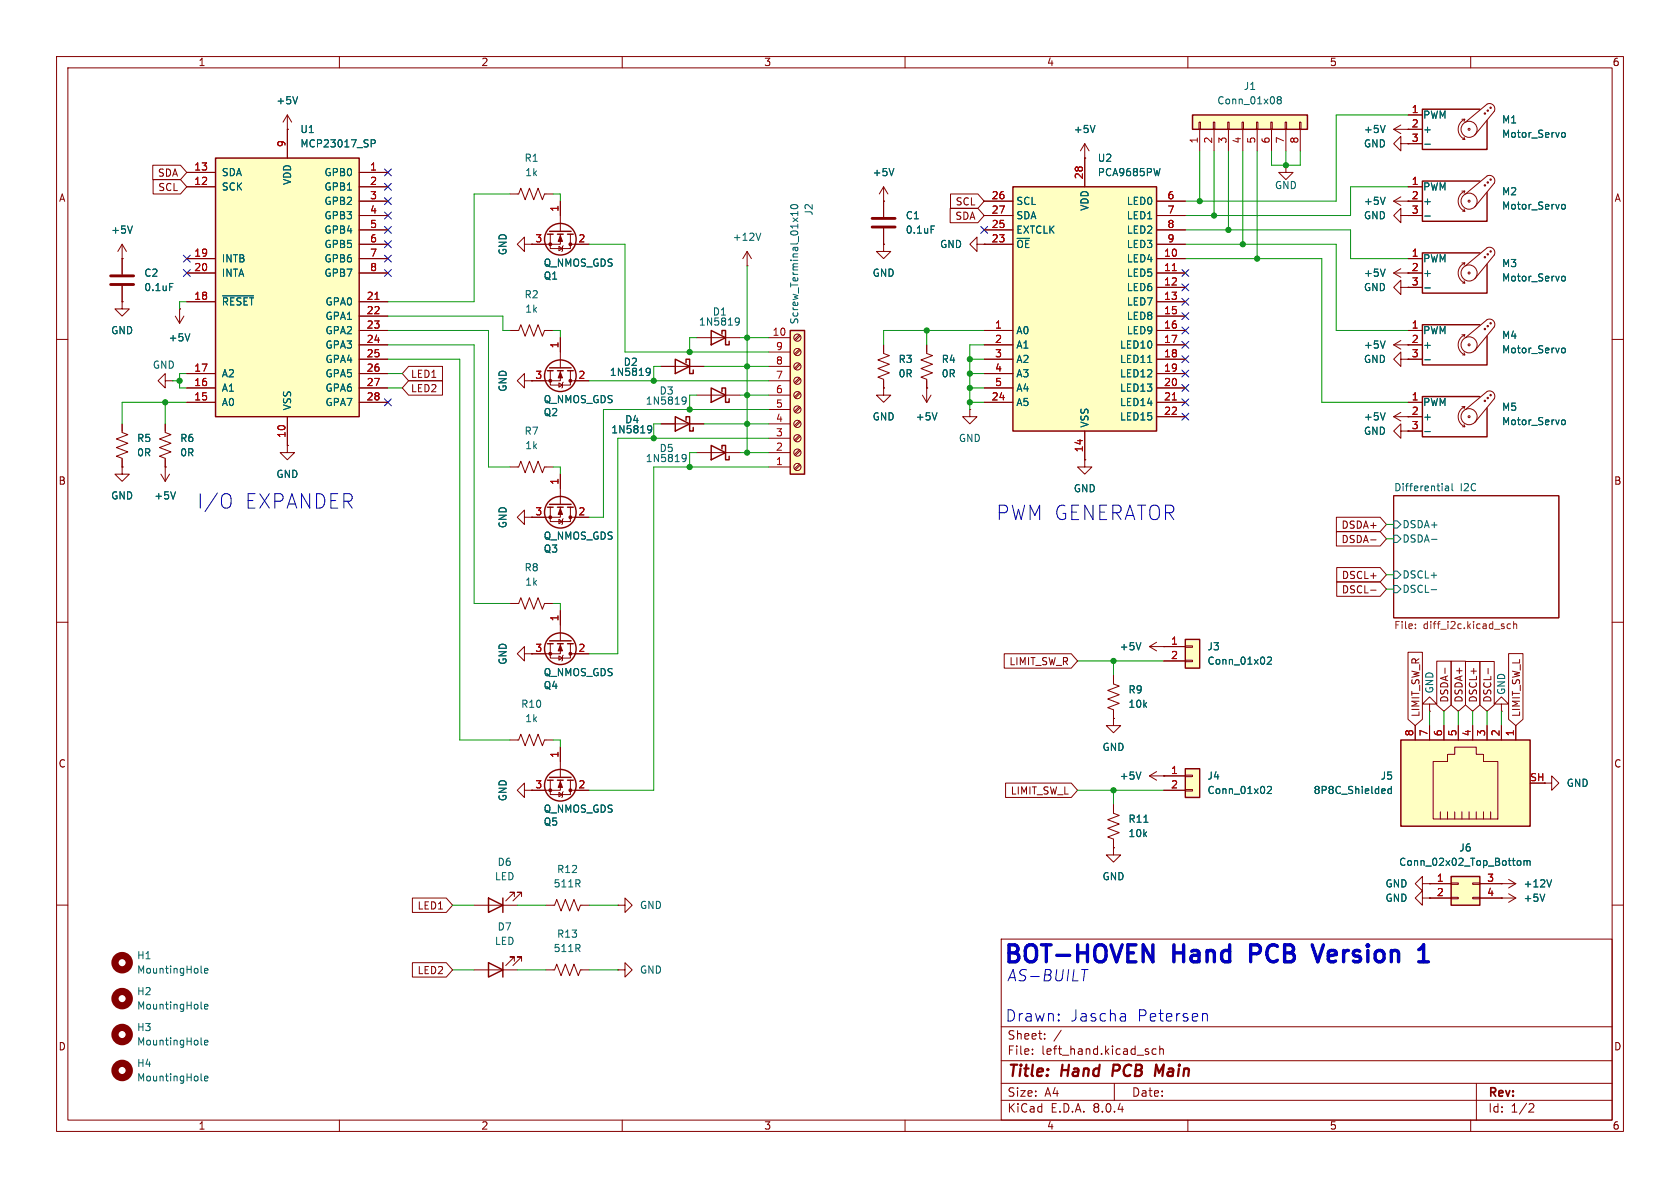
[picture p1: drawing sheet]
<svg xmlns="http://www.w3.org/2000/svg" width="297mm" height="210mm" viewBox="0 0 297 210" stroke-linecap="round" stroke-linejoin="round" font-family="sans-serif">
<g fill="none" stroke="#840000" stroke-width=".18">
<path d="M10 10h277v190h-277zM12 12h273v186h-273zM60 10v2M110 10v2M160 10v2M210 10v2M260 10v2M10 60h2M285 60h2M246.4 87.6h29.2v21.6h-29.2zM10 110h2M285 110h2"/>
<path d="M10 160h2M285 160h2M177 166h108v32h-108zM60 198v2M110 198v2M160 198v2M177 194.5h108M177 191.5h108M177 187.5h108M177 181.5h108M182.5 186.3v.1M182.5 185.5v.1"/>
<path d="M184.7 183.6v.1M184.7 182.8v.1M187.6 182.1l-1.3 2M197 191.5v3M204.4 185.5l-.4-.1-.3 .3v.4l.1 .2h.6M205 185.5l.2-.1 .4 .1 .1 .9M205 184.9v1.5M210 198v2M260 198v2M261 191.5v6.5M270.5 195.1l.5 .1 .2 .3-1 1.1h1"/>
</g>
<path d="M196.9 188.2l-.3 2M204.4 188.2l.5 1.4 .8-1.4" fill="none" stroke="#840000" stroke-width=".4"/>
<path d="M246.4 94.6h.6l.6 .7-.6 .6h-.6zM246.4 92.1h.6l.6 .6-.6 .6h-.6zM253.1 95.3h.9M255.6 86h.4l.1 .8M256.1 86.2l-.4 .1-.2 .2 .2 .3 .4-.1M256.7 85.5v1.1l.2 .2M246.4 103.5h.6l.6 .6-.6 .7h-.6zM246.4 101h.6l.6 .6-.6 .6h-.6zM253 104.2h1" fill="none" stroke="#006464" stroke-width=".18"/>
<path d="M250.2 111v.1M250.2 110.3v.2M267 110.3h-.3l-.3 .2 .2 .6h.4M267.6 110.4l.2-.1h.3v.8M267.6 109.9v1.2" fill="none" stroke="#725600" stroke-width=".18"/>
<path d="M247.6 130.8h22.9v15.3h-22.9z" fill="#ffffc2"/>
<g fill="none" stroke="#840000" stroke-width=".18">
<path d="M50.8 22.9h.1M50.8 20.3l-.8 1.3M50.8 20.3v2.6M50.8 20.3l.8 1.3M92.7 139.7v-1.3l-1.3 1.3 1.3 1.3v-1.3h1.3M94 139.7h.1M97.3 137.9v2.6h3.5v-2.6M99.1 137.9v1.8h-5.1M99.1 132.1v5.3M99.6 140l-.2 .1v.7l-.1 .2M100.8 139.7h3.3M250.2 128.3v2.5"/>
<path d="M252.7 128.3v2.5M253.4 134.6h2.5v-1.2h1.3v-1.3h3.8v1.3h1.3v1.2h2.5v10.2h-11.4zM255.3 128.3v2.5M257.8 128.3v2.5M260.3 128.3v2.5M262.9 128.3v2.5M265.4 128.3v2.5M268 128.3v2.5M98.8 140.1l.6 .4-.6 .3zM254.6 143.5v1.3M255.9 143.5v1.3M257.2 143.5v1.3"/>
<path d="M258.4 143.5v1.3M259.7 143.5v1.3M261 143.5v1.3M262.3 143.5v1.3M263.5 143.5v1.3M265.4 156.2h.1M265.4 156.2h2.6M266.7 155.4l1.3 .8M268 156.2l-1.3 .8"/>
</g>
<g fill="none" stroke="#840000" stroke-width=".25">
<path d="M96.8 137.9h1M97.2 137.4h3.8M98.6 137.9h1M100.3 137.9h1M247.6 130.8h22.9v15.3h-22.9z"/>
<circle cx="99.1" cy="138.8" r="2.79"/>
</g>
<path d="M52.6 17.1l-.4 1.3M246 139v1.3M246 139.5l-.4-.1-.2 .3 .1 .5h.5M274.3 155.5l-.4 1.3" fill="none" stroke="#006464" stroke-width=".18"/>
<g fill="#840000" stroke="#840000" stroke-width=".18">
<path d="M99.1 138.2l.3 1h-.7z"/>
<circle cx="97.3" cy="139.7" r=".25"/>
<circle cx="100.8" cy="139.7" r=".25"/>
</g>
<path d="M256.5 154.9h5.1v5.1h-5.1z" fill="#ffffc2"/>
<path d="M252.7 156.2h3.8M252.7 158.8h3.8M256.5 158.6h1.3v.3h-1.3zM256.5 156.1h1.3v.2h-1.3zM260.3 158.6h1.3v.3h-1.3zM260.3 156.1h1.3v.2h-1.3zM261.6 156.2h3.8M261.6 158.8h3.8" fill="none" stroke="#840000" stroke-width=".18"/>
<path d="M256.5 154.9h5.1v5.1h-5.1z" fill="none" stroke="#840000" stroke-width=".25"/>
<path d="M268.3 152.2l.3-.1 .3 .3-.1 .5-.2 .1-.3-.1M269.4 152.3l.4-.2 .2 .2M269.4 152.1v.9M270 152.3l.1-.2 .3 .1 .1 .8M270 152.3v.7" fill="none" stroke="#006464" stroke-width=".18"/>
<path d="M38.1 27.9h25.4v45.8h-25.4z" fill="#ffffc2"/>
<g fill="none" stroke="#840000" stroke-width=".25">
<path d="M261.6 19.3h-10.1v7.1h11.4v-5.1M38.1 27.9h25.4v45.8h-25.4zM261.6 32h-10.1v7.1h11.4v-5.1M261.6 44.7h-10.1v7.1h11.4v-5.1M261.6 57.4h-10.1v7.1h11.4v-5.1M96.8 65.5h1M97.2 65h3.8M98.6 65.5h1M100.3 65.5h1M119.4 63.5l2.5 1.3-2.5 1.2zM119.4 73.7l2.5 1.2-2.5 1.3zM121.3 64.1v-.6h.6v2.5h.7v-.6"/>
<path d="M121.3 74.3v-.6h.6v2.5h.7v-.6M261.6 70.1h-10.1v7.1h11.4v-5.1M86.4 158.8l2.5 1.2-2.5 1.3zM88.9 158.8v2.5M86.4 170.2l2.5 1.3-2.5 1.2zM88.9 170.2v2.5"/>
<circle cx="99.1" cy="66.4" r="2.79"/>
</g>
<g fill="none" stroke="#840000" stroke-width=".18">
<path d="M33 30.5h5.1M33 33h5.1M50.8 22.9v5M63.5 30.5h5.1M63.5 33h5.1M63.5 35.6h5.1M63.5 38.1h5.1M248.9 33h2.6M248.9 35.6h2.6M248.9 38.1h2.6M248.9 20.3h2.6M248.9 22.9h2.6"/>
<path d="M248.9 25.4h2.6M258.4 33.8h.6M258.4 21.1h.6M258.6 37.3h.4M258.6 24.6h.4M258.8 37l.2 .3M258.8 24.3l.2 .3M259 33.8a1.94 1.94 0 0 0-1.2 1.8 1.94 1.94 0 0 0 1.2 1.7M259 21.1a1.94 1.94 0 0 0-1.2 1.8 1.94 1.94 0 0 0 1.2 1.7M259 33.8l-.2 .4M259 21.1l-.2 .4M259.1 34.3l3.8-3.2a.95 .95 0 0 1 1.1 .2 .95 .95 0 0 1 .2 1.1l-3.5 4.2"/>
<path d="M259.1 21.6l3.8-3.2a.95 .95 0 0 1 1.1 .2 .95 .95 0 0 1 .2 1.1l-3.5 4.2M21.6 53.3v1.3h1.3l-1.3 1.3-1.3-1.3h1.3M21.6 53.3h.1M21.6 45.7h.1M21.6 43.2v5.3M21.6 50.5v2.8M21.6 43.2l-.8 1.3M21.6 43.2l.8 1.3M31 55.9l.7 1.3M31.7 54.6h.1M31.7 54.6v2.6M32.5 55.9l-.8 1.3"/>
<path d="M33 53.3h5.1M33 45.7h5.1M33 48.3h5.1M63.5 53.3h5.1M63.5 45.7h5.1M63.5 48.3h5.1M63.5 55.9h5.1M63.5 58.4h5.1M63.5 40.6h5.1M63.5 43.2h5.1M90.2 58.4h1.5l.4-1 .7 2 .8-2 .8 2 .7-2 .8 2 .4-1h1.5M99.1 59.7v5.3"/>
<path d="M248.9 45.7h2.6M248.9 48.3h2.6M248.9 58.4h2.6M248.9 50.8h2.6M258.4 46.5h.6M258.4 59.2h.6M258.6 50h.4M258.8 49.7l.2 .3M259 46.5a1.94 1.94 0 0 0-1.2 1.8 1.94 1.94 0 0 0 1.2 1.7M259 59.2a1.94 1.94 0 0 0-1.2 1.8 1.94 1.94 0 0 0 1.2 1.7M259 46.5l-.2 .4M259 59.2l-.2 .4"/>
<path d="M259.1 47l3.8-3.2a.95 .95 0 0 1 1.1 .2 .95 .95 0 0 1 .2 1.1l-3.5 4.2M259.1 59.7l3.8-3.2a.95 .95 0 0 1 1.1 .2 .95 .95 0 0 1 .2 1.1l-3.5 4.2M21.6 74.9v1.6l1 .3-2 .8 2 .8-2 .7 2 .8-2 .7 1 .4v1.6M29.2 67.3v-1.3l-1.3 1.3 1.3 1.3v-1.3h1.3M29.2 74.9v1.6l1 .3-2 .8 2 .8-2 .7 2 .8-2 .7 1 .4v4.1M30.5 67.3h.1M33 71.1h5.1M33 68.6h5.1M33 66h5.1M50.8 78.7v1.3h1.3l-1.3 1.3-1.3-1.3h1.3M50.8 78.7h.1M50.8 73.7v5"/>
<path d="M63.5 71.1h5.1M63.5 68.6h5.1M63.5 66h5.1M63.5 61h5.1M63.5 63.5h5.1M92.7 67.3v-1.3l-1.3 1.3 1.3 1.3v-1.3h1.3M94 67.3h.1M97.3 65.5v2.6h3.5v-2.6M98.8 67.7l.6 .4-.6 .4zM99.1 65.5v1.8h-5.1M99.6 67.6l-.2 .1v.8l-.1 .1M100.8 67.3h3.3"/>
<path d="M116.8 64.8h7.7M116.8 74.9h7.7M156.2 61v1.5l1 .4-2 .7 2 .8-2 .8 2 .7-2 .8 1 .4v1.5M163.8 61v1.5l1 .4-2 .7 2 .8-2 .8 2 .7-2 .8 1 .4v1.5M246.4 61h5.1M246.4 73.7h5.1M246.4 61l1.2 .7M246.4 73.7l1.2 .7M247.6 76.2v-1.3l-1.2 1.3 1.2 1.3v-1.3h1.3M247.6 63.5v-1.3l-1.2 1.3 1.2 1.3v-1.3h1.3M247.6 60.2l-1.2 .8M247.6 72.9l-1.2 .8"/>
<path d="M248.9 76.2h.1M248.9 63.5h.1M248.9 71.1h2.6M248.9 63.5h2.6M248.9 76.2h2.6M258.4 71.9h.6M258.6 75.4h.4M258.6 62.7h.4M258.8 75.1l.2 .3M258.8 62.4l.2 .3M259 71.9a1.94 1.94 0 0 0-1.2 1.8 1.94 1.94 0 0 0 1.2 1.7M259 71.9l-.2 .4"/>
<path d="M259.1 72.4l3.8-3.2a.95 .95 0 0 1 1.1 .2 .95 .95 0 0 1 .2 1.1l-3.5 4.2M21.6 82.6v1.2h1.3l-1.3 1.3-1.3-1.3h1.3M21.6 82.6h.1M28.4 83.8l.8 1.3M29.2 82.6h.1M30 83.8l-.8 1.3M252.7 124.5h1.3l-1.3-1.3-1.2 1.3h1.2v1.2M252.7 125.7h.1M90.9 158.5v-.8h-.7h.7l-1.5 1.6M92.2 158.5v-.8h-.8h.8l-1.5 1.6M196.8 142.2v1.6l1.1 .3-2.1 .8 2.1 .8-2.1 .7 2.1 .8-2.1 .8 1 .3v1.6M83.8 171.5h7.6"/>
<path d="M83.8 160h7.6M90.9 169.9v-.7h-.7h.7l-1.5 1.5M92.2 169.9v-.7h-.8h.8l-1.5 1.5M96.5 171.5h1.5l.4-1.1 .8 2.1 .7-2.1 .8 2.1 .8-2.1 .7 2.1 .4-1h1.5M96.5 160h1.5l.4-1 .8 2 .7-2 .8 2 .8-2 .7 2 .4-1h1.5M109.2 160h1.3v-1.2l1.3 1.2-1.3 1.3v-1.3M109.2 160h.1M109.2 171.5h1.3v-1.3l1.3 1.3-1.3 1.2v-1.2M109.2 171.5h.1"/>
<circle cx="263" cy="19.6" r=".13"/>
<circle cx="263.5" cy="19.1" r=".13"/>
<circle cx="259.7" cy="22.9" r="1.42"/>
<circle cx="259.7" cy="35.6" r="1.42"/>
<circle cx="259.7" cy="22.9" r=".18"/>
<circle cx="259.7" cy="35.6" r=".18"/>
<circle cx="262.5" cy="20.1" r=".13"/>
<circle cx="262.5" cy="32.8" r=".13"/>
<circle cx="263" cy="32.3" r=".13"/>
<circle cx="263.5" cy="31.8" r=".13"/>
<circle cx="259.7" cy="48.3" r="1.42"/>
<circle cx="259.7" cy="48.3" r=".18"/>
<circle cx="262.5" cy="45.5" r=".13"/>
<circle cx="262.5" cy="58.2" r=".13"/>
<circle cx="263" cy="57.7" r=".13"/>
<circle cx="263" cy="45" r=".13"/>
<circle cx="263.5" cy="44.5" r=".13"/>
<circle cx="263.5" cy="57.2" r=".13"/>
<circle cx="259.7" cy="73.7" r="1.42"/>
<circle cx="259.7" cy="61" r="1.42"/>
<circle cx="259.7" cy="61" r=".18"/>
<circle cx="259.7" cy="73.7" r=".18"/>
<circle cx="262.5" cy="70.9" r=".13"/>
<circle cx="263" cy="70.4" r=".13"/>
<circle cx="263.5" cy="69.9" r=".13"/>
</g>
<g fill="none" stroke="#006464" stroke-width=".18">
<path d="M23.4 39.9l-.4 1.3M65.6 24.7h.5l.2 .3-.1 .3-.6 .1M251.9 38.2h1M251.9 25.5h1M276.1 23.7l.2-.3 .3 .1 .1 .2-.1 .5-.3 .1-.2-.3M276.1 36.4l.2-.3 .3 .1 .1 .2-.1 .5-.3 .1-.2-.3M30 50.1h.6M33.6 59l-.5 1.3M39.3 52.3h5.5M251.9 50.9h1M276.1 49.1l.2-.3 .3 .1 .1 .2-.1 .5-.3 .1-.2-.3M114.3 65.2l.4-.1 .2 .1a.84 .84 0 0 1-.3 1.2h-.3"/>
<path d="M114.6 75.3h.4l.1 .1a.84 .84 0 0 1-.3 1.1h-.2M115 65.6l-.3 .3-.4-.1M115.2 75.8l-.2 .2h-.4M244.9 60.3l-.4 1.2M244.9 73l-.4 1.2M251.9 76.3h1M251.9 63.6h1M276.1 74.5l.2-.3 .3 .1 .1 .2-.1 .5-.3 .1-.2-.3M276.1 61.8l.2-.3 .3 .1 .1 .2-.1 .5-.3 .1-.2-.3M31 86.9l-.4 1.3M202.2 145.4h.7M35.5 171.8l.2 .2"/>
<path d="M35.5 178.2l.2 .2M36.2 171.6l.6-.1-.1-.3h-.4l-.1 .2v.6h.5M36.2 178l.6-.2-.1-.2-.4-.1-.1 .2v.6h.5M35.5 184.5l.2 .2M35.5 190.9l.2 .2M36.2 184.3l.6-.1-.1-.3h-.4l-.1 .2v.6h.5M36.2 190.7l.6-.2-.1-.2-.4-.1-.1 .2v.6h.5"/>
</g>
<path d="M66.3 52.9h.7" fill="none" stroke="#a90000" stroke-width=".18"/>
<path d="M19.6 50.3h4M19.6 48.8h4" fill="none" stroke="#840000" stroke-width=".51"/>
<g fill="none" stroke="#840000" stroke-width="1.3">
<circle cx="21.6" cy="170.2" r="1.27"/>
<circle cx="21.6" cy="176.5" r="1.27"/>
<circle cx="21.6" cy="189.2" r="1.27"/>
<circle cx="21.6" cy="182.9" r="1.27"/>
</g>
<g fill="#840000" stroke="#840000" stroke-width=".18">
<path d="M99.1 65.8l.3 1h-.7z"/>
<circle cx="97.3" cy="67.3" r=".25"/>
<circle cx="100.8" cy="67.3" r=".25"/>
</g>
<path d="M209.5 135.9h2.6v5.1h-2.6z" fill="#ffffc2"/>
<path d="M191.8 81.3v1.3h1.2l-1.2 1.2-1.3-1.2h1.3M191.8 81.3h.1M196.8 127v1.3h1.3l-1.3 1.2-1.2-1.2h1.2M196.8 127h.1M203.2 137.2h6.3M203.2 137.2l1.3 .7M204.5 136.4l-1.3 .8M205.7 137.2h.1M205.7 139.7h3.8M209.5 139.6h1.3v.2h-1.3zM209.5 137h1.3v.3h-1.3z" fill="none" stroke="#840000" stroke-width=".18"/>
<path d="M209.5 135.9h2.6v5.1h-2.6z" fill="none" stroke="#840000" stroke-width=".25"/>
<path d="M201.7 136.5l-.4 1.2M224.1 139.1l.4-.1 .3 .4-.8 .9h.8" fill="none" stroke="#006464" stroke-width=".18"/>
<path d="M209.5 113h2.6v5.1h-2.6z" fill="#ffffc2"/>
<g fill="none" stroke="#840000" stroke-width=".18">
<path d="M156.2 35.6h.1M156.2 33v5.4M156.2 33l-.8 1.3M156.2 33l.8 1.3M191.8 27.9h.1M191.8 25.4l-.8 1.3M191.8 25.4v2.5M191.8 25.4l.7 1.3M123.2 59.7h7.6M132.1 47h.1M132.1 44.5l-.8 1.2M132.1 44.5v2.5"/>
<path d="M132.1 44.5l.7 1.2M156.2 43.2v1.3h1.3l-1.3 1.2-1.3-1.2h1.3M156.2 43.2h.1M156.2 40.4v2.8M172.7 43.2v-1.3l-1.3 1.3 1.3 1.3v-1.3h1.3M174 43.2h.1M171.4 72.4v1.3h1.3l-1.3 1.2-1.2-1.2h1.2M171.4 72.4h.1M196.8 119.4v1.5l1.1 .4-2.1 .7 2.1 .8-2.1 .8 2.1 .7-2.1 .8 1 .4v1.5M203.2 114.3h6.3M203.2 114.3l1.3 .8M204.5 113.5l-1.3 .8"/>
<path d="M205.7 114.3h.1M205.7 116.8h3.8M209.5 116.7h1.3v.3h-1.3zM209.5 114.2h1.3v.2h-1.3z"/>
</g>
<path d="M125.7 58.4l2.6 1.3-2.6 1.3zM127.6 59.1v-.7h.7v2.6h.6v-.7M209.5 113h2.6v5.1h-2.6z" fill="none" stroke="#840000" stroke-width=".25"/>
<path d="M158 29.8l-.4 1.3M164.6 39.9h.6M193.6 22.2l-.4 1.2M130.1 56.3l.4-.1 .1 .1a.84 .84 0 0 1-.3 1.2h-.2M130.7 56.7l-.2 .3-.4-.1M134.5 41.2l-.4 1.3M201.7 113.6l-.4 1.3M224.1 116.3l.4-.2 .3 .4-.8 .9h.8" fill="none" stroke="#006464" stroke-width=".18"/>
<path d="M154.2 38.6h4M154.2 40.1h4" fill="none" stroke="#840000" stroke-width=".51"/>
<path d="M179.1 33h25.4v43.2h-25.4z" fill="#ffffc2"/>
<g fill="none" stroke="#840000" stroke-width=".25">
<path d="M179.1 33h25.4v43.2h-25.4zM96.8 41.4h1M97.2 40.9h3.8M98.6 41.4h1M100.3 41.4h1M125.7 78.7l2.6 1.3-2.6 1.3zM125.7 68.6l2.6 1.3-2.6 1.2zM127.6 79.4v-.7h.7v2.6h.6v-.7M127.6 69.2v-.6h.7v2.5h.6v-.6"/>
<circle cx="99.1" cy="42.3" r="2.79"/>
</g>
<g fill="none" stroke="#840000" stroke-width=".18">
<path d="M90.2 34.3h1.5l.4-1 .7 2 .8-2 .8 2 .7-2 .8 2 .4-1h1.5M99.1 35.6v5.3M174 35.6h5.1M174 38.1h5.1M191.8 27.9v5.1M204.5 35.6h5M204.5 38.1h5M92.7 43.2v-1.3l-1.3 1.3 1.3 1.3v-1.3h1.3M94 43.2h.1M97.3 41.4v2.5h3.5v-2.5M98.8 43.6l.6 .3-.6 .4zM99.1 41.4v1.8h-5.1"/>
<path d="M99.6 43.4l-.2 .2v.7l-.1 .2M100.8 43.2h3.3M174 58.4h5.1M174 43.2h5.1M174 40.6h5.1M204.5 58.4h5M204.5 45.7h5M204.5 48.3h5M204.5 50.8h5M204.5 53.3h5M204.5 55.9h5M204.5 43.2h5"/>
<path d="M204.5 40.6h5M123.2 69.9h7.6M174 61h5.1M174 63.5h5.1M174 66h5.1M174 68.6h5.1M174 71.1h5.1M191.8 76.2v5.1M204.5 61h5M204.5 63.5h5M204.5 66h5M204.5 68.6h5"/>
<path d="M204.5 71.1h5M204.5 73.7h5M123.2 80h7.6"/>
</g>
<path d="M207.3 47.8h.7M207.3 70.7h.7" fill="none" stroke="#a90000" stroke-width=".18"/>
<path d="M205.1 29.8l-.3 1.3M120.7 70.2h.4l.1 .1a.84 .84 0 0 1-.3 1.1h-.2M121.3 70.7l-.2 .3-.4-.1M202.9 64.1h.7M120.7 80.4l.4-.1 .1 .2a.84 .84 0 0 1-.3 1.1h-.2M121.3 80.9l-.2 .2h-.4" fill="none" stroke="#006464" stroke-width=".18"/>
<g fill="#840000" stroke="#840000" stroke-width=".18">
<path d="M99.1 41.7l.3 1h-.7z"/>
<circle cx="97.3" cy="43.2" r=".25"/>
<circle cx="100.8" cy="43.2" r=".25"/>
</g>
<path d="M139.7 58.4h2.5v25.4h-2.5z" fill="#ffffc2"/>
<path d="M139.7 58.4h2.5v25.4h-2.5z" fill="none" stroke="#840000" stroke-width=".25"/>
<g fill="none" stroke="#840000" stroke-width=".18">
<path d="M227.3 29.2v1.3h1.3l-1.3 1.3-1.2-1.3h1.2M227.3 29.2h.1M246.4 35.6l1.2 .7M246.4 35.6h2.5M246.4 22.9l1.2 .7M246.4 22.9h2.5M247.6 38.1v-1.3l-1.2 1.3 1.2 1.3v-1.3h1.3M247.6 25.4v-1.3l-1.2 1.3 1.2 1.3v-1.3h1.3M247.6 34.8l-1.2 .8M247.6 22.1l-1.2 .8M248.9 38.1h.1M248.9 25.4h.1"/>
<path d="M135.9 59.7h3.8M141.3 59.2l-.9 .8M141.5 59.4l-.9 .8M246.4 48.3l1.2 .7M246.4 48.3h2.5M247.6 50.8v-1.3l-1.2 1.3 1.2 1.3v-1.3h1.3M247.6 47.5l-1.2 .8M248.9 50.8h.1M135.9 77.5h3.8M135.9 74.9h3.8M135.9 72.4h3.8M135.9 69.9h3.8"/>
<path d="M135.9 67.3h3.8M135.9 64.8h3.8M135.9 62.2h3.8M141.3 61.7l-.9 .9M141.3 64.3l-.9 .8M141.3 66.8l-.9 .8M141.3 69.3l-.9 .9M141.3 71.9l-.9 .8M141.3 74.4l-.9 .9M141.3 77l-.9 .8M141.3 79.5l-.9 .8M141.5 61.9l-.9 .8"/>
<path d="M141.5 64.4l-.9 .9M141.5 67l-.9 .8M141.5 69.5l-.9 .9M141.5 72.1l-.9 .8M141.5 74.6l-.9 .8M141.5 77.1l-.9 .9M141.5 79.7l-.9 .8M156.2 68.6v1.3h1.3l-1.3 1.2-1.3-1.2h1.3M156.2 68.6h.1M163.1 69.9l.7 1.2M163.8 68.6h.1M163.8 68.6v2.5"/>
<path d="M164.6 69.9l-.8 1.2M135.9 82.6h3.8M135.9 80h3.8M141.3 82l-.9 .9M141.5 82.2l-.9 .9"/>
<circle cx="141" cy="59.7" r=".63"/>
<circle cx="141" cy="69.8" r=".63"/>
<circle cx="141" cy="67.3" r=".63"/>
<circle cx="141" cy="62.2" r=".63"/>
<circle cx="141" cy="72.4" r=".63"/>
<circle cx="141" cy="64.8" r=".63"/>
<circle cx="141" cy="74.9" r=".63"/>
<circle cx="141" cy="77.5" r=".63"/>
<circle cx="141" cy="80" r=".63"/>
<circle cx="141" cy="82.5" r=".63"/>
</g>
<path d="M139.8 36.3a.75 .75 0 0 1 1.2 .3 .72 .72 0 0 1-1.2-.1zM141 37.4v.7M141 37.7h-1.2l.3 .4M244.9 34.9l-.4 1.2M244.9 22.2l-.4 1.2M244.9 47.6l-.4 1.2M165.6 73l-.4 1.2" fill="none" stroke="#006464" stroke-width=".18"/>
<path d="M210.8 20.3h20.3v2.6h-20.3z" fill="#ffffc2"/>
<g fill="none" stroke="#840000" stroke-width=".18">
<path d="M27 29.2h4.9l1.1 1.3-1.1 1.3h-4.9zM27.1 31.7h4.8l1.1 1.3-1.1 1.3h-4.8zM33 30.5h5.1M33 33h5.1M50.8 22.9h.1M50.8 22.9v5M63.5 30.5h5.1M63.5 33h5.1M63.5 35.6h5.1M63.5 38.1h5.1M99.1 35.6v2.5M156.2 35.6h.1"/>
<path d="M156.2 35.6v2.8M168 36.8h4.9l1.1 1.3-1.1 1.3h-4.9zM168 34.3h4.9l1.1 1.3-1.1 1.2h-4.9zM174 35.6h5.1M174 38.1h5.1M191.8 27.9h.1M191.8 27.9v5.1M204.5 35.6h5M204.5 38.1h5M212 21.6h.2v1.3h-.2zM212.1 22.9v3.8M214.5 21.6h.3v1.3h-.3z"/>
<path d="M214.6 22.9v3.8M217 21.6h.3v1.3h-.3zM217.2 22.9v3.8M219.6 21.6h.2v1.3h-.2zM219.7 22.9v3.8M222.1 21.6h.3v1.3h-.3zM222.2 22.9v3.8M224.7 21.6h.2v1.3h-.2zM224.8 22.9v3.8M227.2 21.6h.3v1.3h-.3zM227.3 22.9v3.8M229.7 21.6h.3v1.3h-.3z"/>
<path d="M229.9 22.9v3.8M248.9 25.4h.1M248.9 38.1h.1M248.9 33h2.6M248.9 35.6h2.6M248.9 38.1h2.6M248.9 20.3h2.6M248.9 22.9h2.6M248.9 25.4h2.6M21.6 53.3h.1M21.6 45.7h.1M21.6 45.7v2.8"/>
<path d="M21.6 50.5v2.8M31.7 54.6h.1M33 53.3h5.1M33 45.7h5.1M33 48.3h5.1M63.5 53.3h5.1M63.5 45.7h5.1M63.5 48.3h5.1M63.5 55.9h5.1M63.5 58.4h5.1M63.5 40.6h5.1M63.5 43.2h5.1"/>
<path d="M94 43.2h.1M94 43.2h2.5M99.1 59.7v2.5M101.6 43.2h2.5M156.2 43.2h.1M156.2 40.4v2.8M174 43.2h.1M174 58.4h5.1M174 40.6h5.1M174 43.2h5.1M204.5 53.3h5M204.5 45.7h5"/>
<path d="M204.5 48.3h5M204.5 55.9h5M204.5 58.4h5M204.5 40.6h5M204.5 43.2h5M204.5 50.8h5M248.9 50.8h.1M248.9 45.7h2.6M248.9 48.3h2.6M248.9 58.4h2.6M248.9 50.8h2.6M21.6 74.9v1.3"/>
<path d="M29.2 74.9v1.3M33 71.1h5.1M33 68.6h5.1M33 66h5.1M50.8 78.7h.1M50.8 73.7v5M63.5 71.1h5.1M63.5 68.6h5.1M63.5 66h5.1M63.5 61h5.1M63.5 63.5h5.1M72.2 67.3h6v2.6h-6l-1.1-1.3z"/>
<path d="M72.2 64.8h6v2.5h-6l-1.1-1.3zM94 67.3h.1M94 67.3h2.5M101.6 67.3h2.5M116.8 64.8h2.6M116.8 74.9h2.6M121.9 64.8h2.6M121.9 74.9h2.6M156.2 68.6h.1M156.2 61v1.2M156.2 67.3v1.3M163.8 68.6h.1"/>
<path d="M163.8 61v1.2M163.8 67.3v1.3M174 71.1h5.1M174 68.6h5.1M174 66h5.1M174 61h5.1M174 63.5h5.1M191.8 76.2v5.1M204.5 71.1h5M204.5 68.6h5M204.5 66h5M204.5 61h5"/>
<path d="M204.5 63.5h5M204.5 73.7h5M248.9 63.5h.1M248.9 76.2h.1M248.9 71.1h2.6M248.9 61h2.6M248.9 63.5h2.6M248.9 73.7h2.6M248.9 76.2h2.6M21.6 82.6h.1M21.6 81.3v1.3M29.2 82.6h.1"/>
<path d="M29.2 81.3v1.3M90.2 82.6h1.5l.4-1.1 .7 2.1 .8-2.1 .8 2.1 .7-2.1 .8 2.1 .4-1h1.5M92.7 91.4v-1.2l-1.3 1.2 1.3 1.3v-1.3h1.3M94 91.4h.1M97.3 89.7v2.5h3.5v-2.5M98.8 91.8l.6 .4-.6 .4zM99.1 89.7v1.7h-5.1M99.1 83.8v5.4M99.6 91.7l-.2 .1v.8l-.1 .1M100.8 91.4h3.3M191.8 81.3h.1M236.3 91.4h7.7l1.1 1.3-1.1 1.3h-7.7z"/>
<path d="M236.3 94h7.7l1.1 1.3-1.1 1.2h-7.7zM242.3 95.4h1M90.2 106.7h1.5l.4-1 .7 2 .8-2 .8 2 .7-2 .8 2 .4-1h1.5M92.7 115.6v-1.3l-1.3 1.3 1.3 1.2v-1.2h1.3M94 115.6h.1M97.3 113.8v2.5h3.5v-2.5M98.8 116l.6 .3-.6 .4zM99.1 113.8v1.8h-5.1M99.1 108v5.3M99.6 115.8l-.2 .2v.7l-.1 .1M100.8 115.6h3.3M177.5 115.6h11.9l1.1 1.2-1.1 1.3h-11.9z"/>
<path d="M196.8 119.4v1.3M205.7 114.3h.1M205.7 114.3h3.8M205.7 116.8h3.8M236.3 102.9h7.7l1.1 1.2-1.1 1.3h-7.7zM236.3 100.3h7.7l1.1 1.3-1.1 1.3h-7.7zM242.3 104.3h1M248.9 115.3h2.6v11.9l-1.3 1.1-1.3-1.1zM254 116.9h2.5v7.7l-1.2 1.1-1.3-1.1zM255.5 118.1v1M256.5 116.9h2.6v7.7l-1.3 1.1-1.3-1.1zM259.1 116.9h2.5v7.7l-1.3 1.1-1.2-1.1z"/>
<path d="M261.6 116.9h2.6v7.7l-1.3 1.1-1.3-1.1zM263.1 118.2v.9M266.7 115.5h2.5v11.7l-1.2 1.1-1.3-1.1zM90.2 130.8h1.5l.4-1 .7 2 .8-2 .8 2 .7-2 .8 2 .4-1h1.5M94 139.7h.1M94 139.7h2.5M99.1 132.1v2.5M101.6 139.7h2.5M177.8 138.4h11.6l1.1 1.3-1.1 1.3h-11.6zM196.8 127h.1M196.8 125.7v1.3M205.7 137.2h.1"/>
<path d="M205.7 139.7h3.8M205.7 137.2h3.8M250.2 128.3v2.5M252.7 128.3v2.5M255.3 128.3v2.5M257.8 128.3v2.5M260.3 128.3v2.5M262.9 128.3v2.5M265.4 124.5h1.3l-1.3-1.3-1.2 1.3h1.2v1.2M265.4 125.7h.1M265.4 128.3v2.5M268 128.3v2.5"/>
<path d="M273 138.4h1.3v-1.2l1.3 1.2-1.3 1.3v-1.3M72.9 158.7h6l1.1 1.3-1.1 1.3h-6zM196.8 149.9v1.2h1.3l-1.3 1.3-1.2-1.3h1.2M196.8 149.9h.1M196.8 142.2v1.3M196.8 148.6v1.3M251.5 158.8v-1.3l-1.3 1.3 1.3 1.2v-1.2h1.2M251.5 156.2v-1.3l-1.3 1.3 1.3 1.3v-1.3h1.2M252.7 158.8h.1M252.7 156.2h.1M252.7 158.8h3.8M252.7 156.2h3.8"/>
<path d="M261.6 158.8h6.4M261.6 156.2h3.8M265.4 158.8h.1M265.4 156.2h.1M266.7 158l1.3 .8M268 158.8l-1.3 .7M72.9 170.2h6l1.1 1.3-1.1 1.2h-6z"/>
</g>
<g fill="none" stroke="#840000" stroke-width=".25">
<path d="M210.8 20.3h20.3v2.6h-20.3zM96.8 89.7h1M97.2 89.2h3.8M98.6 89.7h1M100.3 89.7h1M96.8 113.8h1M97.2 113.3h3.8M98.6 113.8h1M100.3 113.8h1"/>
<circle cx="99.1" cy="90.6" r="2.79"/>
<circle cx="99.1" cy="114.7" r="2.79"/>
</g>
<g fill="none" stroke="#006464" stroke-width=".18">
<path d="M52.6 17.1l-.4 1.3M226 17.6l-.2-.2 .2-.3h.3l.2 .2-.2 .3M226 17.6l-.2 .3v.2l.2 .3h.3l.2-.3v-.2l-.2-.3M226 17.6h.3M23.4 39.9l-.4 1.3M65.6 24.7h.5l.2 .3-.1 .3-.6 .1M158 29.8l-.4 1.3M164.6 39.9h.6M193.6 22.2l-.4 1.2M205.1 29.8l-.3 1.3M244.9 22.2l-.4 1.2M244.9 34.9l-.4 1.2"/>
<path d="M251.9 25.5h1M251.9 38.2h1M276.1 23.7l.2-.3 .3 .1 .1 .2-.1 .5-.3 .1-.2-.3M276.1 36.4l.2-.3 .3 .1 .1 .2-.1 .5-.3 .1-.2-.3M30 50.1h.6M33.6 59l-.5 1.3M39.3 52.3h5.5M244.9 47.6l-.4 1.2M251.9 50.9h1M276.1 49.1l.2-.3 .3 .1 .1 .2-.1 .5-.3 .1-.2-.3M114.3 65.2l.4-.1 .2 .1a.84 .84 0 0 1-.3 1.2h-.3M114.6 75.3h.4l.1 .1a.84 .84 0 0 1-.3 1.1h-.2"/>
<path d="M115 65.6l-.3 .3-.4-.1M115.2 75.8l-.2 .2h-.4M165.6 73l-.4 1.2M202.9 64.1h.7M244.9 73l-.4 1.2M244.9 60.3l-.4 1.2M251.9 63.6h1M251.9 76.3h1M276.1 61.8l.2-.3 .3 .1 .1 .2-.1 .5-.3 .1-.2-.3M276.1 74.5l.2-.3 .3 .1 .1 .2-.1 .5-.3 .1-.2-.3M31 86.9l-.4 1.3M201.7 113.6l-.4 1.3"/>
<path d="M224.1 116.3l.4-.2 .3 .4-.8 .9h.8M201.7 136.5l-.4 1.2M224.1 139.1l.4-.1 .3 .4-.8 .9h.8M246 139.5l-.4-.1-.2 .3 .1 .5h.5M246 139v1.3M202.2 145.4h.7M268.3 152.2l.3-.1 .3 .3-.1 .5-.2 .1-.3-.1M269.4 152.3l.4-.2 .2 .2M269.4 152.1v.9M270 152.3l.1-.2 .3 .1 .1 .8M270 152.3v.7M273.1 158.1l-.4 1.2"/>
<path d="M274.3 155.5l-.4 1.3"/>
</g>
<g fill="#840000" stroke="#840000" stroke-width=".18">
<path d="M99.1 114l.3 1.1h-.7z"/>
<path d="M99.1 89.9l.3 1h-.7z"/>
<circle cx="97.3" cy="115.6" r=".25"/>
<circle cx="100.8" cy="115.6" r=".25"/>
<circle cx="97.3" cy="91.4" r=".25"/>
<circle cx="100.8" cy="91.4" r=".25"/>
</g>
<path d="M40.5 87.4a1.8 1.8 0 0 1 0 2.3M198.9 179.3l.1 1.2M199 179.6l-.2 .1M212.9 179.2l.5 .1 .1 .2v1M199 180.4l-.2 .1" fill="none" stroke="#0000c2" stroke-width=".18"/>
<path d="M202.1 167l1.7 3v-3M232 167l1 3 1-3M250.8 170h1.7M251.1 167.7l.6-.7v3" fill="none" stroke="#0000c2" stroke-width=".6"/>
<g fill="none" stroke="#009600" stroke-width=".18">
<path d="M90.2 34.3h-6.4v19h-15.2M97.8 34.3h1.3v1.3M212.1 26.7v8.9M214.6 26.7v11.4M217.2 26.7v13.9M219.7 26.7v16.5M222.2 26.7v19M224.8 26.7v2.5h5.1v-2.5M227.3 26.7v2.5M248.9 20.3h-12.7v15.3h-26.7M248.9 33h-10.1v5.1h-29.3M33 53.3h-1.3v1.3"/>
<path d="M68.6 58.4h17.8v24.2h3.8M68.6 55.9h20.3v2.5h1.3M97.8 58.4h1.3v1.3M104.1 43.2h6.4v19h25.4M123.2 59.7h-1.3v2.5M130.8 59.7h5.1M132.1 47v33M163.8 58.4v2.6M174 58.4h-17.8v2.6M209.5 43.2h26.7v15.2h12.7M209.5 45.7h24.2v25.4h15.2M209.5 40.6h29.3v5.1h10.1"/>
<path d="M29.2 71.1v3.8M30.5 67.3h1.2M33 66h-1.3v2.6h1.3M33 71.1h-11.4v3.8M68.6 66h2.5M68.6 68.6h2.5M68.6 63.5h12.7v67.3h8.9M68.6 61h15.2v45.7h6.4M104.1 67.3h31.8M116.8 64.8h-1.2v2.5M116.8 74.9h-1.2v2.6M123.2 69.9h-1.3v2.5"/>
<path d="M124.5 64.8h11.4M124.5 74.9h11.4M130.8 69.9h5.1M135.9 77.5h-26.7v38.1h-5.1M135.9 72.4h-29.2v19h-2.6M171.4 66h2.6M171.4 71.1h2.6M171.4 68.6h2.6M171.4 63.5h2.6M174 61h-2.6v11.4M97.8 82.6h1.3v1.2M123.2 80h-1.3v2.6"/>
<path d="M130.8 80h5.1M135.9 82.6h-20.3v57.1h-11.5M245.1 92.7h1.3M245.1 95.3h1.3M97.8 106.7h1.3v1.3M190.5 116.8h15.2M196.8 116.8v2.6M245.1 104.1h1.3M245.1 101.6h1.3M97.8 130.8h1.3v1.3M190.5 139.7h15.2M196.8 139.7v2.5"/>
<path d="M252.7 125.7v2.6M255.3 125.7v2.6M257.8 125.7v2.6M260.3 125.7v2.6M262.9 125.7v2.6M265.4 125.7v2.6M80 160h3.8M80 171.5h3.8M91.4 160h5.1M91.4 171.5h5.1M104.1 160h5.1M104.1 171.5h5.1"/>
</g>
<g fill="none" stroke="#000084" stroke-width=".18">
<path d="M68 35l1.2 1.2M68 37.5l1.2 1.2M68 32.4l1.2 1.2M68 29.9l1.2 1.2M69.2 35l-1.2 1.2M69.2 37.5l-1.2 1.2M69.2 32.4l-1.2 1.2M69.2 29.9l-1.2 1.2M32.4 47.7l1.2 1.2M32.4 45.1l1.2 1.2M33.6 47.7l-1.2 1.2M33.6 45.1l-1.2 1.2"/>
<path d="M68 42.6l1.2 1.2M68 47.7l1.2 1.2M68 40l1.2 1.2M68 45.1l1.2 1.2M69.2 42.6l-1.2 1.2M69.2 47.7l-1.2 1.2M69.2 40l-1.2 1.2M69.2 45.1l-1.2 1.2M173.4 40l1.2 1.2M174.6 40l-1.2 1.2M208.9 50.2l1.3 1.2M208.9 57.8l1.3 1.2"/>
<path d="M208.9 55.3l1.3 1.2M208.9 47.7l1.3 1.2M208.9 52.7l1.3 1.2M210.2 50.2l-1.3 1.2M210.2 57.8l-1.3 1.2M210.2 55.3l-1.3 1.2M210.2 47.7l-1.3 1.2M210.2 52.7l-1.3 1.2M68 70.5l1.2 1.2M69.2 70.5l-1.2 1.2M208.9 62.9l1.3 1.2M208.9 70.5l1.3 1.2"/>
<path d="M208.9 60.4l1.3 1.2M208.9 65.4l1.3 1.2M208.9 68l1.3 1.2M208.9 73.1l1.3 1.2M210.2 62.9l-1.3 1.2M210.2 70.5l-1.3 1.2M210.2 60.4l-1.3 1.2M210.2 65.4l-1.3 1.2M210.2 68l-1.3 1.2M210.2 73.1l-1.3 1.2"/>
</g>
<path d="M66.3 52.9h.7M207.3 47.8h.7M207.3 70.7h.7" fill="none" stroke="#a90000" stroke-width=".18"/>
<g fill="#009600" stroke="#009600" stroke-width=".18">
<circle cx="31.7" cy="67.3" r=".46"/>
<circle cx="29.2" cy="71.1" r=".46"/>
<circle cx="115.6" cy="67.3" r=".46"/>
<circle cx="132.1" cy="80" r=".46"/>
<circle cx="121.9" cy="72.4" r=".46"/>
<circle cx="115.6" cy="77.5" r=".46"/>
<circle cx="132.1" cy="74.9" r=".46"/>
<circle cx="132.1" cy="69.9" r=".46"/>
<circle cx="121.9" cy="82.6" r=".46"/>
<circle cx="121.9" cy="62.2" r=".46"/>
<circle cx="132.1" cy="64.8" r=".46"/>
<circle cx="171.4" cy="66" r=".46"/>
<circle cx="171.4" cy="63.5" r=".46"/>
<circle cx="196.8" cy="116.8" r=".46"/>
<circle cx="132.1" cy="59.7" r=".46"/>
<circle cx="171.4" cy="68.6" r=".46"/>
<circle cx="171.4" cy="71.1" r=".46"/>
<circle cx="163.8" cy="58.4" r=".46"/>
<circle cx="196.8" cy="139.7" r=".46"/>
<circle cx="217.2" cy="40.6" r=".46"/>
<circle cx="219.7" cy="43.2" r=".46"/>
<circle cx="214.6" cy="38.1" r=".46"/>
<circle cx="212.1" cy="35.6" r=".46"/>
<circle cx="227.3" cy="29.2" r=".46"/>
<circle cx="222.2" cy="45.7" r=".46"/>
</g>
<g font-size="4.2" fill="#0000c2">
<text x="177.1" y="171.1">BOT-HOVEN</text>
<text x="207.4" y="171.1">Hand</text>
<text x="222.2" y="171.1">PCB</text>
<text x="234.7" y="171.1">Version</text>
</g>
<g font-size="3.5" fill="#0000c2">
<text x="34.8" y="90.1">I/O</text>
<text x="43.2" y="90.1">EXPANDER</text>
<text x="176.1" y="92.2">PWM GENERATOR</text>
</g>
<g font-size="2.8" fill="#0000c2">
<text x="178" y="173.7">AS-BUILT</text>
<text x="177.7" y="180.8">Drawn:</text>
<text x="189.2" y="180.8">Jascha</text>
<text x="201.1" y="180.8">Petersen</text>
</g>
<g font-size="2.8" fill="#840000">
<text x="178" y="190.9">Title:</text>
<text x="187.7" y="190.9">Hand</text>
<text x="197.5" y="190.9">PCB</text>
<text x="205.8" y="190.9">Main</text>
</g>
<g font-size="2.1" fill="#840000">
<text x="178" y="184">Sheet:</text>
<text x="178" y="186.7">File:</text>
<text x="184.1" y="186.7">left_hand.kicad_sch</text>
<text x="178" y="196.9">KiCad</text>
<text x="178" y="194.1">Size:</text>
<text x="184.7" y="194.1">A4</text>
<text x="185.7" y="196.9">E.D.A.</text>
<text x="193.3" y="196.9">8.0.4</text>
<text x="200" y="194.1">Date:</text>
<text x="263" y="194.3">Rev:</text>
<text x="263" y="196.9">Id:</text>
<text x="267.1" y="196.9">1/2</text>
</g>
<g font-size="1.8" fill="#840000">
<text x="35" y="11.9">1</text>
<text x="85" y="11.9">2</text>
<text x="135" y="11.9">3</text>
<text x="185" y="11.9">4</text>
<text x="235" y="11.9">5</text>
<text x="285" y="11.9">6</text>
<text x="249.5" y="22.6">2</text>
<text x="10.3" y="35.9">A</text>
<text x="27.8" y="31.4">SDA</text>
<text x="27.9" y="34">SCL</text>
<text x="249.5" y="35.3">2</text>
<text x="285.3" y="35.9">A</text>
<text x="168.8" y="39.1">SDA</text>
<text x="168.9" y="36.5">SCL</text>
<text x="249.5" y="48">2</text>
<text x="72.5" y="69.5">LED2</text>
<text x="72.5" y="67">LED1</text>
<text x="10.3" y="85.9">B</text>
<text x="285.3" y="85.9">B</text>
<text x="237.1" y="93.7">DSDA+</text>
<text x="237.1" y="96.2">DSDA-</text>
<text x="237.1" y="105.1">DSCL-</text>
<text x="237.1" y="102.6">DSCL+</text>
<text x="178.3" y="117.8">LIMIT_SW_R</text>
<text x="256.2" y="124.3" transform="rotate(-90 256.2 124.3)">DSDA-</text>
<text x="258.8" y="124.3" transform="rotate(-90 258.8 124.3)">DSDA+</text>
<text x="261.3" y="124.3" transform="rotate(-90 261.3 124.3)">DSCL+</text>
<text x="263.8" y="124.3" transform="rotate(-90 263.8 124.3)">DSCL-</text>
<text x="251.1" y="126.8" transform="rotate(-90 251.1 126.8)">LIMIT_SW_R</text>
<text x="268.9" y="126.8" transform="rotate(-90 268.9 126.8)">LIMIT_SW_L</text>
<text x="10.3" y="135.9">C</text>
<text x="285.3" y="135.9">C</text>
<text x="178.6" y="140.7">LIMIT_SW_L</text>
<text x="270.4" y="138.2">SH</text>
<text x="73.7" y="161">LED1</text>
<text x="73.7" y="172.4">LED2</text>
<text x="10.3" y="185.9">D</text>
<text x="285.3" y="185.9">D</text>
<text x="35" y="199.9">1</text>
<text x="85" y="199.9">2</text>
<text x="135" y="199.9">3</text>
<text x="185" y="199.9">4</text>
<text x="235" y="199.9">5</text>
<text x="285" y="199.9">6</text>
</g>
<g font-size="1.8" fill="#006464">
<text x="219.8" y="16.1">J1</text>
<text x="48.8" y="18.6">+5V</text>
<text x="53" y="23.7">U1</text>
<text x="189.7" y="23.7">+5V</text>
<text x="215.1" y="18.6">Conn_01x08</text>
<text x="241" y="23.7">+5V</text>
<text x="251.5" y="21.2">PWM</text>
<text x="251.5" y="23.7">+</text>
<text x="265.4" y="22">M1</text>
<text x="53" y="26.3">MCP23017_SP</text>
<text x="92.6" y="28.8">R1</text>
<text x="194" y="28.8">U2</text>
<text x="241" y="26.3">GND</text>
<text x="265.4" y="24.6">Motor_Servo</text>
<text x="39.1" y="33.9">SCK</text>
<text x="39.1" y="31.3">SDA</text>
<text x="51.7" y="32.8" transform="rotate(-90 51.7 32.8)">VDD</text>
<text x="57.3" y="31.3">GPB0</text>
<text x="57.3" y="33.9">GPB1</text>
<text x="92.8" y="31.3">1k</text>
<text x="154.2" y="31.3">+5V</text>
<text x="194" y="31.3">PCA9685PW</text>
<text x="225.3" y="33.6">GND</text>
<text x="251.5" y="33.9">PWM</text>
<text x="265.4" y="34.7">M2</text>
<text x="19.6" y="41.5">+5V</text>
<text x="57.3" y="36.4">GPB2</text>
<text x="57.3" y="39">GPB3</text>
<text x="57.3" y="41.5">GPB4</text>
<text x="143.9" y="38.2" transform="rotate(-90 143.9 38.2)">J2</text>
<text x="160" y="39">C1</text>
<text x="160" y="41.5">0.1uF</text>
<text x="179.6" y="41.5">EXTCLK</text>
<text x="179.6" y="36.4">SCL</text>
<text x="179.6" y="39">SDA</text>
<text x="192.6" y="37.4" transform="rotate(-90 192.6 37.4)">VDD</text>
<text x="199.1" y="36.4">LED0</text>
<text x="199.1" y="39">LED1</text>
<text x="199.1" y="41.5">LED2</text>
<text x="241" y="36.4">+5V</text>
<text x="241" y="39">GND</text>
<text x="251.5" y="36.4">+</text>
<text x="265.4" y="37.3">Motor_Servo</text>
<text x="39.1" y="46.6">INTB</text>
<text x="57.3" y="44">GPB5</text>
<text x="57.3" y="46.6">GPB6</text>
<text x="89.8" y="45.2" transform="rotate(-90 89.8 45.2)">GND</text>
<text x="96" y="47.3">Q_NMOS_GDS</text>
<text x="129.4" y="42.8">+12V</text>
<text x="166.1" y="44">GND</text>
<text x="179.6" y="44">~{OE}</text>
<text x="199.1" y="46.6">LED4</text>
<text x="199.1" y="44">LED3</text>
<text x="251.5" y="46.6">PWM</text>
<text x="265.4" y="47.4">M3</text>
<text x="25.4" y="49.1">C2</text>
<text x="25.4" y="51.7">0.1uF</text>
<text x="39.1" y="49.1">INTA</text>
<text x="57.3" y="49.1">GPB7</text>
<text x="92.6" y="52.9">R2</text>
<text x="96" y="49.6">Q1</text>
<text x="154.2" y="49.1">GND</text>
<text x="199.1" y="49.1">LED5</text>
<text x="199.1" y="51.7">LED6</text>
<text x="241" y="51.7">GND</text>
<text x="241" y="49.1">+5V</text>
<text x="251.5" y="49.1">+</text>
<text x="265.4" y="50">Motor_Servo</text>
<text x="19.6" y="59.3">GND</text>
<text x="39.1" y="54.2">~{RESET}</text>
<text x="57.4" y="54.2">GPA0</text>
<text x="57.4" y="56.7">GPA1</text>
<text x="57.4" y="59.3">GPA2</text>
<text x="92.8" y="55.5">1k</text>
<text x="123.5" y="57.8">1N5819</text>
<text x="125.9" y="56">D1</text>
<text x="141.3" y="57.4" transform="rotate(-90 141.3 57.4)">Screw_Terminal_01x10</text>
<text x="179.6" y="59.3">A0</text>
<text x="199.1" y="54.2">LED7</text>
<text x="199.1" y="56.7">LED8</text>
<text x="199.1" y="59.3">LED9</text>
<text x="251.5" y="59.3">PWM</text>
<text x="26.9" y="65.4">GND</text>
<text x="29.7" y="60.6">+5V</text>
<text x="57.4" y="61.8">GPA3</text>
<text x="57.4" y="64.4">GPA4</text>
<text x="110.2" y="64.9">D2</text>
<text x="158.8" y="64.4">R3</text>
<text x="166.4" y="64.4">R4</text>
<text x="179.6" y="61.8">A1</text>
<text x="179.6" y="64.4">A2</text>
<text x="197.9" y="61.8">LED10</text>
<text x="197.9" y="64.4">LED11</text>
<text x="241" y="61.8">+5V</text>
<text x="241" y="64.4">GND</text>
<text x="251.5" y="61.8">+</text>
<text x="265.4" y="60.1">M4</text>
<text x="265.4" y="62.7">Motor_Servo</text>
<text x="39.1" y="72">A0</text>
<text x="39.1" y="69.4">A1</text>
<text x="39.1" y="66.9">A2</text>
<text x="57.4" y="66.9">GPA5</text>
<text x="57.4" y="69.4">GPA6</text>
<text x="57.4" y="72">GPA7</text>
<text x="89.8" y="69.3" transform="rotate(-90 89.8 69.3)">GND</text>
<text x="96" y="71.5">Q_NMOS_GDS</text>
<text x="107.7" y="66.6">1N5819</text>
<text x="114.1" y="71.7">1N5819</text>
<text x="116.5" y="70">D3</text>
<text x="158.8" y="66.9">0R</text>
<text x="166.4" y="66.9">0R</text>
<text x="179.6" y="72">A5</text>
<text x="179.6" y="66.9">A3</text>
<text x="179.6" y="69.4">A4</text>
<text x="197.9" y="66.9">LED12</text>
<text x="197.9" y="69.4">LED13</text>
<text x="197.9" y="72">LED14</text>
<text x="251.5" y="72">PWM</text>
<text x="51.7" y="72.6" transform="rotate(-90 51.7 72.6)">VSS</text>
<text x="92.6" y="77.1">R7</text>
<text x="96" y="73.8">Q2</text>
<text x="108" y="76.8">1N5819</text>
<text x="110.4" y="75">D4</text>
<text x="154.2" y="74.5">GND</text>
<text x="161.8" y="74.5">+5V</text>
<text x="192.6" y="75.7" transform="rotate(-90 192.6 75.7)">VSS</text>
<text x="197.9" y="74.5">LED15</text>
<text x="241" y="74.5">+5V</text>
<text x="241" y="77.1">GND</text>
<text x="251.5" y="74.5">+</text>
<text x="265.4" y="72.8">M5</text>
<text x="265.4" y="75.4">Motor_Servo</text>
<text x="24.1" y="78.3">R5</text>
<text x="24.1" y="80.9">0R</text>
<text x="31.8" y="78.3">R6</text>
<text x="31.8" y="80.9">0R</text>
<text x="92.8" y="79.6">1k</text>
<text x="114.1" y="81.9">1N5819</text>
<text x="116.5" y="80.1">D5</text>
<text x="169.4" y="78.3">GND</text>
<text x="19.6" y="88.5">GND</text>
<text x="27.2" y="88.5">+5V</text>
<text x="48.8" y="84.7">GND</text>
<text x="189.7" y="87.2">GND</text>
<text x="246.4" y="86.9">Differential</text>
<text x="258.1" y="86.9">I2C</text>
<text x="89.8" y="93.5" transform="rotate(-90 89.8 93.5)">GND</text>
<text x="96" y="95.6">Q_NMOS_GDS</text>
<text x="247.8" y="93.6">DSDA+</text>
<text x="92.6" y="101.2">R8</text>
<text x="96" y="97.9">Q3</text>
<text x="247.8" y="96.1">DSDA-</text>
<text x="92.8" y="103.7">1k</text>
<text x="247.8" y="105">DSCL-</text>
<text x="247.8" y="102.5">DSCL+</text>
<text x="89.8" y="117.6" transform="rotate(-90 89.8 117.6)">GND</text>
<text x="96" y="119.7">Q_NMOS_GDS</text>
<text x="197.8" y="115.2">+5V</text>
<text x="213.4" y="115.2">J3</text>
<text x="213.4" y="117.7">Conn_01x02</text>
<text x="92" y="125.3">R10</text>
<text x="96" y="122">Q4</text>
<text x="199.4" y="122.8">R9</text>
<text x="199.4" y="125.3">10k</text>
<text x="253.6" y="122.7" transform="rotate(-90 253.6 122.7)">GND</text>
<text x="266.3" y="122.9" transform="rotate(-90 266.3 122.9)">GND</text>
<text x="92.8" y="127.9">1k</text>
<text x="194.8" y="132.9">GND</text>
<text x="89.8" y="141.7" transform="rotate(-90 89.8 141.7)">GND</text>
<text x="96" y="143.9">Q_NMOS_GDS</text>
<text x="197.8" y="138">+5V</text>
<text x="213.4" y="138">J4</text>
<text x="213.4" y="140.6">Conn_01x02</text>
<text x="232.1" y="140.6">8P8C_Shielded</text>
<text x="244" y="138">J5</text>
<text x="276.9" y="139.3">GND</text>
<text x="96" y="146.2">Q5</text>
<text x="199.4" y="148.2">10k</text>
<text x="199.4" y="145.6">R11</text>
<text x="87.4" y="155.8">LED</text>
<text x="87.9" y="153.3">D6</text>
<text x="98.4" y="154.5">R12</text>
<text x="194.8" y="155.8">GND</text>
<text x="247.2" y="153.3">Conn_02x02_Top_Bottom</text>
<text x="257.9" y="150.7">J6</text>
<text x="97.8" y="157.1">511R</text>
<text x="113" y="160.9">GND</text>
<text x="244.8" y="159.6">GND</text>
<text x="244.8" y="157.1">GND</text>
<text x="269.3" y="157.1">+12V</text>
<text x="269.3" y="159.6">+5V</text>
<text x="87.4" y="167.2">LED</text>
<text x="87.9" y="164.7">D7</text>
<text x="98.4" y="166">R13</text>
<text x="24.1" y="169.8">H1</text>
<text x="24.1" y="172.3">MountingHole</text>
<text x="97.8" y="168.5">511R</text>
<text x="113" y="172.3">GND</text>
<text x="24.1" y="176.1">H2</text>
<text x="24.1" y="178.7">MountingHole</text>
<text x="24.1" y="182.5">H3</text>
<text x="24.1" y="185">MountingHole</text>
<text x="24.1" y="188.8">H4</text>
<text x="24.1" y="191.4">MountingHole</text>
</g>
<g font-size="1.8" fill="#a90000">
<text x="249.5" y="20.1">1</text>
<text x="50.5" y="26.1" transform="rotate(-90 50.5 26.1)">9</text>
<text x="211.8" y="25.5" transform="rotate(-90 211.8 25.5)">1</text>
<text x="214.4" y="25.5" transform="rotate(-90 214.4 25.5)">2</text>
<text x="216.9" y="25.5" transform="rotate(-90 216.9 25.5)">3</text>
<text x="219.5" y="25.5" transform="rotate(-90 219.5 25.5)">4</text>
<text x="222" y="25.5" transform="rotate(-90 222 25.5)">5</text>
<text x="224.5" y="25.5" transform="rotate(-90 224.5 25.5)">6</text>
<text x="227.1" y="25.5" transform="rotate(-90 227.1 25.5)">7</text>
<text x="229.6" y="25.5" transform="rotate(-90 229.6 25.5)">8</text>
<text x="249.5" y="25.1">3</text>
<text x="34.2" y="32.8">12</text>
<text x="34.2" y="30.2">13</text>
<text x="65.3" y="30.2">1</text>
<text x="65.3" y="32.8">2</text>
<text x="65.3" y="35.3">3</text>
<text x="175.2" y="35.3">26</text>
<text x="191.5" y="31.8" transform="rotate(-90 191.5 31.8)">28</text>
<text x="206.3" y="35.3">6</text>
<text x="249.5" y="32.8">1</text>
<text x="65.3" y="37.8">4</text>
<text x="65.3" y="40.4">5</text>
<text x="98.8" y="37.5" transform="rotate(-90 98.8 37.5)">1</text>
<text x="175.2" y="40.4">25</text>
<text x="175.2" y="37.8">27</text>
<text x="206.3" y="37.8">7</text>
<text x="206.3" y="40.4">8</text>
<text x="249.5" y="37.8">3</text>
<text x="34.2" y="45.5">19</text>
<text x="65.3" y="42.9">6</text>
<text x="65.3" y="45.5">7</text>
<text x="94.5" y="42.9">3</text>
<text x="102.2" y="42.9">2</text>
<text x="175.2" y="42.9">23</text>
<text x="205.7" y="45.5">10</text>
<text x="206.3" y="42.9">9</text>
<text x="249.5" y="45.5">1</text>
<text x="34.2" y="53.1">18</text>
<text x="34.2" y="48">20</text>
<text x="64.7" y="53.1">21</text>
<text x="65.3" y="48">8</text>
<text x="205.7" y="48">11</text>
<text x="205.7" y="50.5">12</text>
<text x="205.7" y="53.1">13</text>
<text x="249.5" y="50.5">3</text>
<text x="64.7" y="55.6">22</text>
<text x="64.7" y="58.2">23</text>
<text x="136.5" y="59.4">10</text>
<text x="175.8" y="58.2">1</text>
<text x="205.7" y="55.6">15</text>
<text x="205.7" y="58.2">16</text>
<text x="249.5" y="58.2">1</text>
<text x="34.2" y="65.8">17</text>
<text x="64.7" y="60.7">24</text>
<text x="64.7" y="63.2">25</text>
<text x="64.7" y="65.8">26</text>
<text x="98.8" y="61.7" transform="rotate(-90 98.8 61.7)">1</text>
<text x="137.1" y="64.5">8</text>
<text x="137.1" y="62">9</text>
<text x="175.8" y="60.7">2</text>
<text x="175.8" y="63.2">3</text>
<text x="175.8" y="65.8">4</text>
<text x="205.7" y="60.7">17</text>
<text x="205.7" y="63.2">18</text>
<text x="205.7" y="65.8">19</text>
<text x="249.5" y="60.7">2</text>
<text x="249.5" y="63.2">3</text>
<text x="34.2" y="70.9">15</text>
<text x="34.2" y="68.3">16</text>
<text x="64.7" y="68.3">27</text>
<text x="64.7" y="70.9">28</text>
<text x="94.5" y="67.1">3</text>
<text x="102.2" y="67.1">2</text>
<text x="137.1" y="69.6">6</text>
<text x="137.1" y="67.1">7</text>
<text x="175.2" y="70.9">24</text>
<text x="175.8" y="68.3">5</text>
<text x="205.7" y="68.3">20</text>
<text x="205.7" y="70.9">21</text>
<text x="249.5" y="70.9">1</text>
<text x="50.5" y="77.5" transform="rotate(-90 50.5 77.5)">10</text>
<text x="137.1" y="77.2">3</text>
<text x="137.1" y="74.7">4</text>
<text x="137.1" y="72.1">5</text>
<text x="205.7" y="73.4">22</text>
<text x="249.5" y="73.4">2</text>
<text x="249.5" y="75.9">3</text>
<text x="137.1" y="82.3">1</text>
<text x="137.1" y="79.8">2</text>
<text x="191.5" y="80.1" transform="rotate(-90 191.5 80.1)">14</text>
<text x="98.8" y="85.8" transform="rotate(-90 98.8 85.8)">1</text>
<text x="94.5" y="91.2">3</text>
<text x="102.2" y="91.2">2</text>
<text x="98.8" y="109.9" transform="rotate(-90 98.8 109.9)">1</text>
<text x="94.5" y="115.3">3</text>
<text x="102.2" y="115.3">2</text>
<text x="206.9" y="114">1</text>
<text x="206.9" y="116.6">2</text>
<text x="249.9" y="130.2" transform="rotate(-90 249.9 130.2)">8</text>
<text x="252.5" y="130.2" transform="rotate(-90 252.5 130.2)">7</text>
<text x="255" y="130.2" transform="rotate(-90 255 130.2)">6</text>
<text x="257.6" y="130.2" transform="rotate(-90 257.6 130.2)">5</text>
<text x="260.1" y="130.2" transform="rotate(-90 260.1 130.2)">4</text>
<text x="262.6" y="130.2" transform="rotate(-90 262.6 130.2)">3</text>
<text x="265.2" y="130.2" transform="rotate(-90 265.2 130.2)">2</text>
<text x="267.7" y="130.2" transform="rotate(-90 267.7 130.2)">1</text>
<text x="98.8" y="134.1" transform="rotate(-90 98.8 134.1)">1</text>
<text x="206.9" y="136.9">1</text>
<text x="94.5" y="139.4">3</text>
<text x="102.2" y="139.4">2</text>
<text x="206.9" y="139.4">2</text>
<text x="253.9" y="156">1</text>
<text x="262.8" y="156">3</text>
<text x="253.9" y="158.5">2</text>
<text x="262.8" y="158.5">4</text>
</g>
<g font-size="1.8" fill="#725600">
<text x="246.4" y="111.5">File:</text>
<text x="251.6" y="111.5">diff_i2c.kicad_sch</text>
</g>
</svg>
